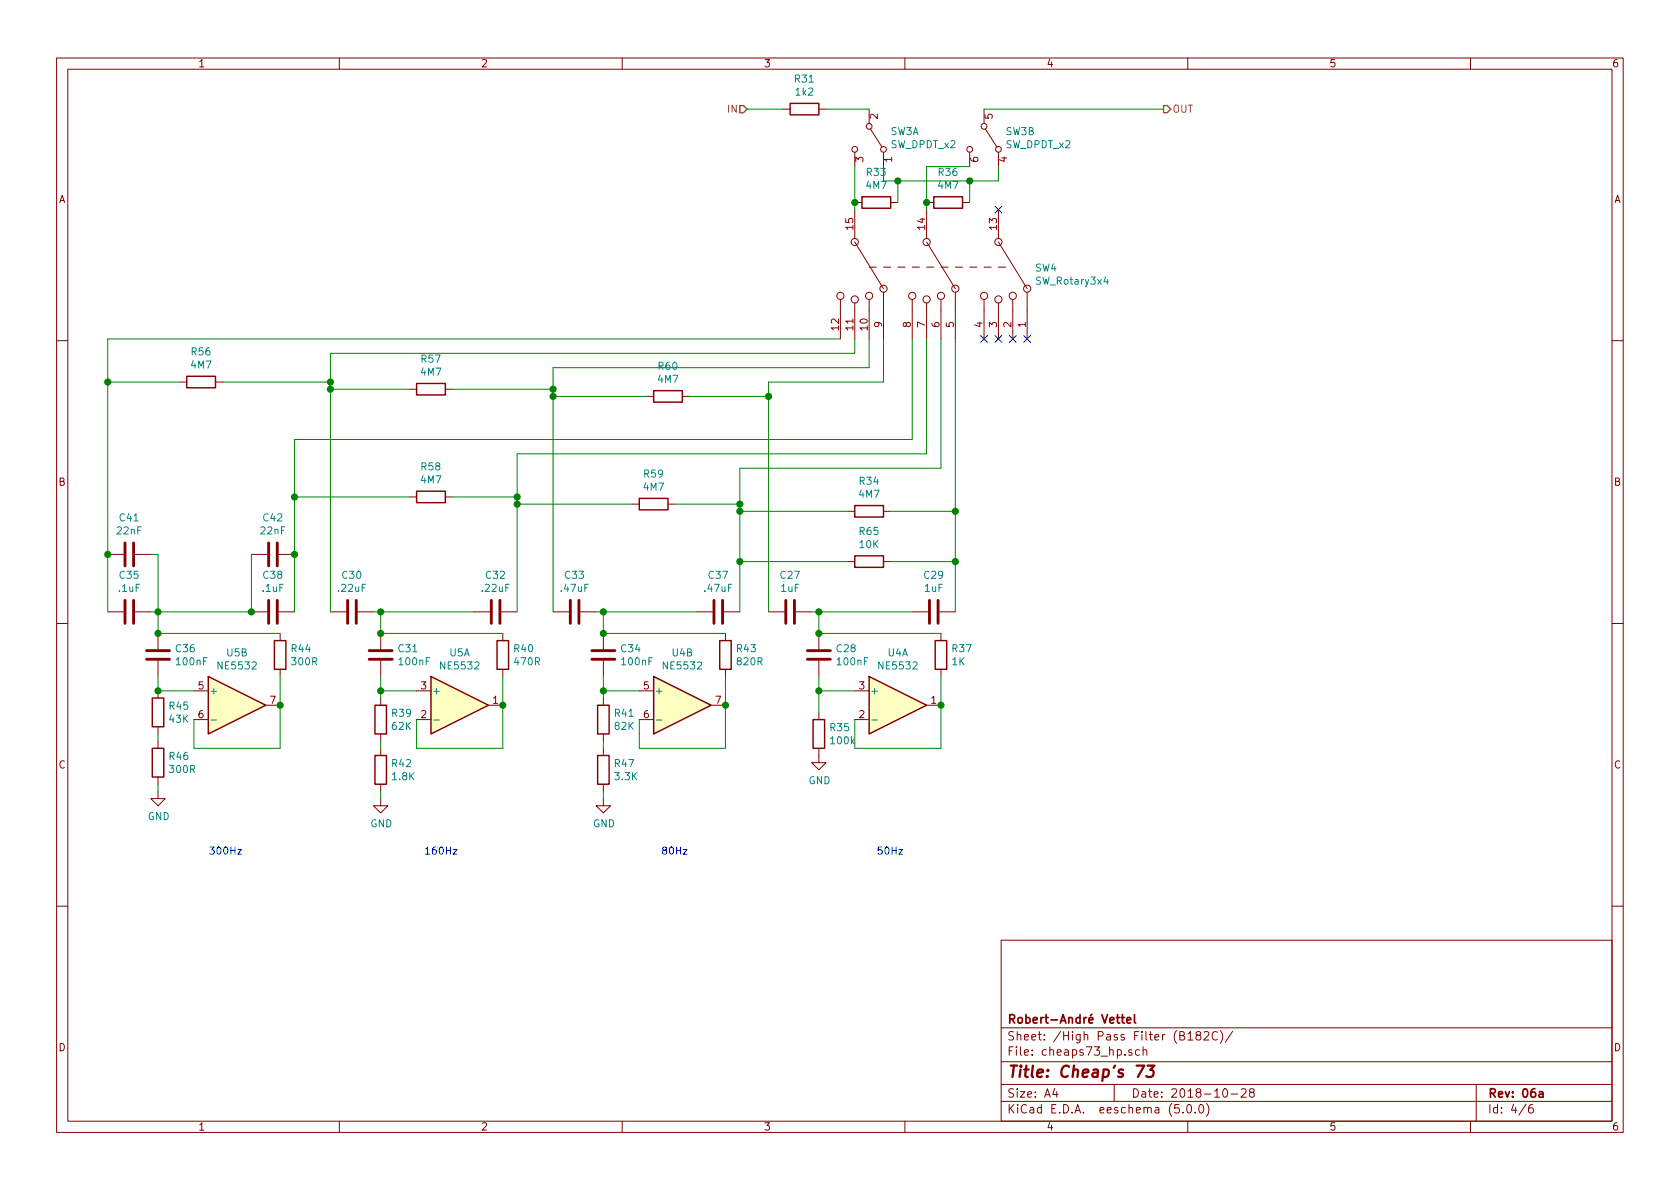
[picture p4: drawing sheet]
<svg xmlns="http://www.w3.org/2000/svg" width="297mm" height="210mm" viewBox="0 0 297 210" stroke-linecap="round" stroke-linejoin="round" font-family="sans-serif">
<g fill="none" stroke="#840000" stroke-width=".18">
<path d="M10 10.3h277v189.9h-277zM12 12.2h273v186.1h-273zM60 10.3v1.9M110 10.3v1.9M138.4 19.3h1.3M144.8 19.3h1.2M153.7 19.3v2.5M160 10.3v1.9M174 19.3v2.5M210 10.3v1.9M260 10.3v1.9M151.1 26.9v2.6"/>
<path d="M151.1 37.1v5.1M151.1 35.8h1.3M153.9 22.9l2.1 3.1M156.2 26.9v2.6M157.5 35.8h1.2M163.8 37.1v5.1M163.8 35.8h1.3M170.2 35.8h1.2M171.4 26.9v2.6M174.2 22.9l2.1 3.1M176.5 26.9v2.6M176.5 37.1v5.1"/>
<path d="M148.6 53v6.9M151.1 53.6v6.3M151.1 42.8l5.1 8.2M153.7 53v6.9M153.7 47.2h1.2M156.2 51.7v8.2M156.2 47.2h1.3M158.7 47.2h1.3M161.3 47.2h1.3M161.3 53v6.9M163.8 42.8l5.1 8.2M163.8 47.2h1.3"/>
<path d="M163.8 53.6v6.3M166.4 53v6.9M166.4 47.2h1.2M168.9 47.2h1.3M168.9 51.7v8.2M171.4 47.2h1.3M174 53v6.9M174 47.2h1.3M176.5 53.6v6.3M176.5 42.8l5.1 8.2M176.5 47.2h1.3M179.1 53v6.9"/>
<path d="M181.6 51.7v8.2M10 60.2h2M31.7 67.6h1.3M38.1 67.6h1.3M72.4 68.8h1.3M78.7 68.8h1.3M114.3 70.1h1.3M120.6 70.1h1.3M285 60.2h2M19 98h2.8M23.9 98h2.8M44.4 98h2.8"/>
<path d="M49.3 98h2.8M72.4 87.9h1.3M78.7 87.9h1.3M111.8 89.1h1.2M118.1 89.1h1.3M149.9 90.4h1.2M149.9 99.3h1.2M156.2 90.4h1.3M156.2 99.3h1.3M10 110.3h2M19 108.2h2.8M23.9 108.2h2.8"/>
<path d="M27.9 112v2.8M27.9 116.8v2.8M44.4 108.2h2.8M49.3 108.2h2.8M49.5 112v1.3M49.5 118.4v1.2M58.4 108.2h2.8M63.2 108.2h2.8M67.3 112v2.8M67.3 116.8v2.8M83.8 108.2h2.8M88.6 108.2h2.8"/>
<path d="M88.9 112v1.3M88.9 118.4v1.2M97.8 108.2h2.8M102.6 108.2h2.8M106.7 112v2.8M106.7 116.8v2.8M123.2 108.2h2.8M128 108.2h2.8M128.3 112v1.3M128.3 118.4v1.2M135.9 108.2h2.8M140.7 108.2h2.8"/>
<path d="M144.8 112v2.8M144.8 116.8v2.8M161.3 108.2h2.8M166.1 108.2h2.8M166.4 112v1.3M166.4 118.4v1.2M285 110.3h2M27.9 139.9v1.3h1.3l-1.3 1.3-1.2-1.3h1.2M27.9 122.2v1.2M27.9 128.5v1.3M27.9 131.1v1.2M27.9 137.4v1.3"/>
<path d="M34.3 127.2h2.5M34.3 122.2h2.5M47 124.7h2.5M67.3 123.4v1.3M67.3 129.8v1.3M67.3 132.3v1.3M67.3 138.7v1.2M73.7 127.2h2.5M73.7 122.2h2.5M86.4 124.7h2.5M106.7 123.4v1.3M106.7 129.8v1.3"/>
<path d="M106.7 132.3v1.3M106.7 138.7v1.2M113 127.2h2.6M113 122.2h2.6M125.7 124.7h2.6M144.8 132.3v2.6h1.2l-1.2 1.2-1.3-1.2h1.3M144.8 126v1.2M151.1 127.2h2.6M151.1 122.2h2.6M163.8 124.7h2.6M67.3 141.2v1.3h1.3l-1.3 1.3-1.3-1.3h1.3M106.7 141.2v1.3h1.2l-1.2 1.3-1.3-1.3h1.3"/>
<path d="M10 160.2h2M177 166.3h108v32h-108zM285 160.2h2M60 198.3v1.9M110 198.3v1.9M160 198.3v1.9M177 194.8h108M177 191.8h108M177 187.8h108M177 181.8h108M186.5 192.5l-.4 1h1M186.8 193v1"/>
<path d="M197 191.8v3M200.1 185.7a.37 .37 0 0 0-.6 .1l.1 .2 .5 .2 .1 .1-.2 .3-.5-.1M201.5 185.7l-.5-.1-.2 .3v.6l.2 .1 .5-.1M202.1 185.7h.1a.37 .37 0 0 1 .6 .1v.8M202.1 185.1v1.5M208.5 195.3h-.8v.7l.2-.1 .5 .1 .1 .2v.5l-.2 .1-.6-.1M209.2 196.7v.1M210 195.5l.3-.2a.94 .94 0 0 1 0 1.5 .82 .82 0 0 1-.3-1.3zM210 198.3v1.9M210 182.8l.5-.4v1.5M210 183.9h.9M211.3 196.7v.1"/>
<path d="M211.8 183.1l-.3-.2v-.2l.3-.3h.2l.3 .3-.1 .2-.6 .2a.48 .48 0 0 0-.1 .7l.3 .1 .4-.1a.48 .48 0 0 0-.2-.7M212.2 195.4l.1-.1a.8 .8 0 0 1 .5 .8 .8 .8 0 0 1-.5 .7 1 1 0 0 1-.1-1.4zM212.9 182.6l.2-.2h.4l.2 .4-.9 1.1h.9M213.3 195.1a1.71 1.71 0 0 1 0 2.3M215.2 182.6a.59 .59 0 0 0-.7 0 .59 .59 0 0 0-.2 .7 .56 .56 0 0 0 .3 .5 .56 .56 0 0 0 .6 0M215.7 182.2a1.71 1.71 0 0 1 0 2.3M216.3 192.7l.4-.2a.94 .94 0 0 1 0 1.5 .79 .79 0 0 1-.4-1.3zM217.7 193.5h1.1M218 182.3l-1.3 2M219.5 192.7l.2-.2h.3l.3 .2v.3v.2l-.9 .8h.9M221.2 193.2l-.3-.3 .1-.2 .2-.2 .4 .1 .2 .2-.1 .2-.6 .2a.48 .48 0 0 0-.1 .7l.2 .1 .5-.1a.48 .48 0 0 0-.1-.7h-.1M260 198.3v1.9"/>
<path d="M261 191.8v6.5M269.8 195.2l-1.2 2M271 195.3a.62 .62 0 0 0-.7 .7v.7l.3 .1 .4-.1 .1-.5-.1-.2-.4-.1-.3 .3"/>
<circle cx="151.1" cy="26.4" r=".51"/>
<circle cx="153.7" cy="22.3" r=".51"/>
<circle cx="156.2" cy="26.4" r=".51"/>
<circle cx="171.5" cy="26.4" r=".51"/>
<circle cx="174" cy="22.3" r=".51"/>
<circle cx="176.5" cy="26.4" r=".51"/>
<circle cx="148.6" cy="52.3" r=".63"/>
<circle cx="151.1" cy="42.8" r=".63"/>
<circle cx="151.1" cy="53" r=".63"/>
<circle cx="153.7" cy="52.3" r=".63"/>
<circle cx="156.2" cy="51" r=".63"/>
<circle cx="161.3" cy="52.3" r=".63"/>
<circle cx="163.8" cy="42.8" r=".63"/>
<circle cx="163.8" cy="53" r=".63"/>
<circle cx="166.4" cy="52.3" r=".63"/>
<circle cx="168.9" cy="51" r=".63"/>
<circle cx="174" cy="52.3" r=".63"/>
<circle cx="176.5" cy="53" r=".63"/>
<circle cx="176.5" cy="42.8" r=".63"/>
<circle cx="179.1" cy="52.3" r=".63"/>
<circle cx="181.6" cy="51" r=".63"/>
</g>
<path d="M198.2 179.9h.6M198.5 179.4v1.3l.3 .2M200.6 179.4v1.3l.2 .2M199.2 180.4l.7-.1v-.3l-.4-.1-.3 .2 .1 .7h.6M272.2 193.1h.5l.1 .9M272.8 193.4l-.5 .1-.2 .2 .2 .3 .5-.1" fill="none" stroke="#840000" stroke-width=".3"/>
<path d="M201 188.4h1.3l-1.1 2M202.9 188.4h1.2l-.7 .8h.3l.2 .2a.82 .82 0 0 1-.2 .9l-.8 .1-.2-.1" fill="none" stroke="#840000" stroke-width=".41"/>
<g fill="none" stroke="#840000" stroke-width=".25">
<path d="M139.7 18.3h5.1v2h-5.1zM152.4 34.8h5.1v2h-5.1zM165.1 34.8h5.1v2h-5.1zM33 66.5h5.1v2.1h-5.1zM73.7 67.8h5v2h-5zM115.6 69.1h5v2h-5zM73.7 86.9h5v2h-5zM113 88.1h5.1v2.1h-5.1zM151.1 89.4h5.1v2h-5.1zM151.1 98.3h5.1v2h-5.1zM36.8 119.6l10.2 5.1-10.2 5.1zM48.5 113.3h2v5.1h-2z"/>
<path d="M76.2 119.6l10.2 5.1-10.2 5.1zM87.9 113.3h2v5.1h-2zM115.6 119.6l10.1 5.1-10.1 5.1zM127.3 113.3h2v5.1h-2zM153.7 119.6l10.1 5.1-10.1 5.1zM165.4 113.3h2v5.1h-2zM26.9 123.4h2.1v5.1h-2.1zM26.9 132.3h2.1v5.1h-2.1zM66.3 124.7h2v5.1h-2zM66.3 133.6h2v5.1h-2zM105.7 124.7h2v5.1h-2zM105.7 133.6h2v5.1h-2z"/>
<path d="M143.8 127.2h2v5.1h-2z"/>
</g>
<g fill="none" stroke="#840000" stroke-width=".51">
<path d="M22.1 96v4.1M23.6 96v4.1M47.5 96v4.1M49 96v4.1M22.1 106.2v4M23.6 106.2v4M25.9 116.6h4.1M25.9 115.1h4.1M47.5 106.2v4M49 106.2v4M61.5 106.2v4M63 106.2v4"/>
<path d="M65.3 116.6h4M65.3 115.1h4M86.9 106.2v4M88.4 106.2v4M100.8 106.2v4M102.4 106.2v4M104.6 116.6h4.1M104.6 115.1h4.1M126.2 106.2v4M127.8 106.2v4M138.9 106.2v4M140.5 106.2v4"/>
<path d="M142.7 116.6h4.1M142.7 115.1h4.1M164.3 106.2v4M165.9 106.2v4"/>
</g>
<g fill="none" stroke="#008400" stroke-width=".18">
<path d="M132.1 19.3h6.3M146 19.3h7.7M174 19.3h31.7M151.1 29.5v7.6M156.2 29.5v2.5h20.3v-2.5M158.7 32v3.8M171.4 29.5h-7.6v7.6M171.4 32v3.8M148.6 59.9h-129.6v48.3M151.1 59.9v2.6h-92.7v45.7M153.7 59.9v5.1h-55.9v43.2M156.2 59.9v7.7h-20.3v40.6"/>
<path d="M161.3 59.9v17.8h-109.2v30.5M163.8 59.9v20.4h-72.4v27.9M166.4 59.9v22.9h-35.6v25.4M168.9 59.9v48.3M19 67.6h12.7M39.4 67.6h19M58.4 68.8h14M80 68.8h17.8M97.8 70.1h16.5M121.9 70.1h14M26.7 98h1.2v14h21.6M44.4 98v10.2h-17.7"/>
<path d="M52.1 87.9h20.3M80 87.9h11.4M91.4 89.1h20.4M119.4 89.1h11.4M130.8 90.4h19.1M130.8 99.3h19.1M157.5 90.4h11.4M157.5 99.3h11.4M27.9 119.6v2.6h6.4M49.5 119.6v12.7h-15.2v-5.1M66 108.2h17.8M67.3 108.2v3.8h21.6"/>
<path d="M67.3 119.6v3.8M88.9 119.6v12.7h-15.2v-5.1M105.4 108.2h17.8M106.7 108.2v3.8h21.6M106.7 119.6v3.8M128.3 119.6v12.7h-15.3v-5.1M143.5 108.2h17.8M144.8 108.2v3.8h21.6M144.8 119.6v6.4M166.4 119.6v12.7h-15.3v-5.1M27.9 129.8v1.3M27.9 138.7v1.2"/>
<path d="M67.3 122.2h6.4M67.3 131.1v1.2M67.3 139.9v1.3M106.7 122.2h6.3M106.7 131.1v1.2M106.7 139.9v1.3M144.8 122.2h6.3"/>
</g>
<g fill="#008400" stroke="#008400" stroke-width=".25">
<circle cx="144.8" cy="122.2" r=".51"/>
<circle cx="144.8" cy="112" r=".51"/>
<circle cx="144.8" cy="108.2" r=".51"/>
<circle cx="166.4" cy="124.7" r=".51"/>
<circle cx="158.8" cy="32" r=".51"/>
<circle cx="171.5" cy="32" r=".51"/>
<circle cx="106.7" cy="112" r=".51"/>
<circle cx="106.7" cy="108.2" r=".51"/>
<circle cx="128.3" cy="124.7" r=".51"/>
<circle cx="67.3" cy="112" r=".51"/>
<circle cx="67.3" cy="108.2" r=".51"/>
<circle cx="88.9" cy="124.7" r=".51"/>
<circle cx="27.9" cy="112" r=".51"/>
<circle cx="27.9" cy="108.2" r=".51"/>
<circle cx="49.5" cy="124.7" r=".51"/>
<circle cx="106.7" cy="122.2" r=".51"/>
<circle cx="67.3" cy="122.2" r=".51"/>
<circle cx="27.9" cy="122.2" r=".51"/>
<circle cx="19" cy="98" r=".51"/>
<circle cx="52.1" cy="98" r=".51"/>
<circle cx="44.5" cy="108.2" r=".51"/>
<circle cx="19" cy="67.6" r=".51"/>
<circle cx="58.4" cy="67.6" r=".51"/>
<circle cx="58.4" cy="68.8" r=".51"/>
<circle cx="97.8" cy="68.8" r=".51"/>
<circle cx="97.8" cy="70.1" r=".51"/>
<circle cx="135.9" cy="70.1" r=".51"/>
<circle cx="91.4" cy="89.1" r=".51"/>
<circle cx="130.8" cy="89.1" r=".51"/>
<circle cx="130.8" cy="90.4" r=".51"/>
<circle cx="168.9" cy="90.4" r=".51"/>
<circle cx="91.4" cy="87.9" r=".51"/>
<circle cx="52.1" cy="87.9" r=".51"/>
<circle cx="163.8" cy="35.8" r=".51"/>
<circle cx="151.1" cy="35.8" r=".51"/>
<circle cx="168.9" cy="99.3" r=".51"/>
<circle cx="130.8" cy="99.3" r=".51"/>
</g>
<path d="M175.9 36.5l1.2 1.2M177.1 36.5l-1.2 1.2M173.4 59.3l1.2 1.2M174.6 59.3l-1.2 1.2M175.9 59.3l1.2 1.2M177.1 59.3l-1.2 1.2M178.5 59.3l1.2 1.2M179.7 59.3l-1.2 1.2M181 59.3l1.2 1.2M182.2 59.3l-1.2 1.2" fill="none" stroke="#000084" stroke-width=".18"/>
<path d="M195.5 48.9l-.3 .9h.8M37.3 127.3h1M76.7 127.3h1M116.1 127.3h.9M154.2 127.3h.9" fill="none" stroke="#008484" stroke-width=".18"/>
<g fill="#ffffc2" stroke="#ffffc2" stroke-width=".18">
<path d="M153.7 119.6l10.1 5.1-10.1 5.1z"/>
<path d="M115.6 119.6l10.1 5.1-10.1 5.1z"/>
<path d="M76.2 119.6l10.2 5.1-10.2 5.1z"/>
<path d="M36.8 119.6l10.2 5.1-10.2 5.1z"/>
</g>
<path d="M130.8 18.7h.6l.7 .6-.7 .6h-.6zM205.7 18.7h.7l.6 .6-.6 .6h-.7z" fill="none" stroke="#848400" stroke-width=".25"/>
<path d="M42 150.2h.7l-.7 .8h.7M80.1 150.2h.7l-.7 .8h.7" fill="none" stroke="#0000c2" stroke-width=".18"/>
<text font-size="2.8" fill="#840000" x="178" y="190.5">Title: Cheap's 73</text>
<g font-size="2.1" fill="#840000">
<text x="178" y="184">Sheet: /High Pass Filter (B182C)/</text>
<text x="178" y="181">Robert-André Vettel</text>
<text x="178" y="186.7">File: cheaps73_hp.sch</text>
<text x="178" y="196.9">KiCad E.D.A. eeschema (5.0.0)</text>
<text x="178" y="194.1">Size: A4</text>
<text x="200" y="194.1">Date: 2018-10-28</text>
<text x="263" y="194.1">Rev: 06a</text>
<text x="263" y="196.9">Id: 4/6</text>
</g>
<g font-size="1.8" fill="#840000">
<text x="35" y="11.9">1</text>
<text x="85" y="11.9">2</text>
<text x="135" y="11.9">3</text>
<text x="185" y="11.9">4</text>
<text x="235" y="11.9">5</text>
<text x="285" y="11.9">6</text>
<text x="155.2" y="21.1" transform="rotate(-90 155.2 21.1)">2</text>
<text x="175.5" y="21.1" transform="rotate(-90 175.5 21.1)">5</text>
<text x="152.7" y="28.7" transform="rotate(-90 152.7 28.7)">3</text>
<text x="157.7" y="28.7" transform="rotate(-90 157.7 28.7)">1</text>
<text x="173" y="28.7" transform="rotate(-90 173 28.7)">6</text>
<text x="178.1" y="28.7" transform="rotate(-90 178.1 28.7)">4</text>
<text x="10.4" y="35.9">A</text>
<text x="285.4" y="35.9">A</text>
<text x="150.9" y="40.6" transform="rotate(-90 150.9 40.6)">15</text>
<text x="163.6" y="40.6" transform="rotate(-90 163.6 40.6)">14</text>
<text x="176.3" y="40.6" transform="rotate(-90 176.3 40.6)">13</text>
<text x="148.3" y="58.4" transform="rotate(-90 148.3 58.4)">12</text>
<text x="150.9" y="58.4" transform="rotate(-90 150.9 58.4)">11</text>
<text x="153.4" y="58.4" transform="rotate(-90 153.4 58.4)">10</text>
<text x="156" y="57.9" transform="rotate(-90 156 57.9)">9</text>
<text x="161" y="57.9" transform="rotate(-90 161 57.9)">8</text>
<text x="163.6" y="57.9" transform="rotate(-90 163.6 57.9)">7</text>
<text x="166.1" y="57.9" transform="rotate(-90 166.1 57.9)">6</text>
<text x="168.7" y="57.9" transform="rotate(-90 168.7 57.9)">5</text>
<text x="173.7" y="57.9" transform="rotate(-90 173.7 57.9)">4</text>
<text x="176.3" y="57.9" transform="rotate(-90 176.3 57.9)">3</text>
<text x="178.8" y="57.9" transform="rotate(-90 178.8 57.9)">2</text>
<text x="181.4" y="57.9" transform="rotate(-90 181.4 57.9)">1</text>
<text x="10.4" y="85.9">B</text>
<text x="285.4" y="85.9">B</text>
<text x="35.1" y="121.9">5</text>
<text x="47.8" y="124.5">7</text>
<text x="74.4" y="121.9">3</text>
<text x="87.1" y="124.5">1</text>
<text x="113.8" y="121.9">5</text>
<text x="126.5" y="124.5">7</text>
<text x="151.9" y="121.9">3</text>
<text x="164.6" y="124.5">1</text>
<text x="35.1" y="127">6</text>
<text x="74.4" y="127">2</text>
<text x="113.8" y="127">6</text>
<text x="151.9" y="127">2</text>
<text x="10.4" y="135.9">C</text>
<text x="285.4" y="135.9">C</text>
<text x="10.4" y="185.9">D</text>
<text x="285.4" y="185.9">D</text>
<text x="35" y="199.9">1</text>
<text x="85" y="199.9">2</text>
<text x="135" y="199.9">3</text>
<text x="185" y="199.9">4</text>
<text x="235" y="199.9">5</text>
<text x="285" y="199.9">6</text>
</g>
<g font-size="1.8" fill="#008484">
<text x="140.6" y="14.6">R31</text>
<text x="140.8" y="16.9">1k2</text>
<text x="157.4" y="23.9">SW3A</text>
<text x="177.9" y="23.9">SW3B</text>
<text x="157.5" y="26.2">SW_DPDT_x2</text>
<text x="177.8" y="26.2">SW_DPDT_x2</text>
<text x="153.2" y="33.4">4M7</text>
<text x="153.3" y="31.1">R33</text>
<text x="165.9" y="33.4">4M7</text>
<text x="166" y="31.1">R36</text>
<text x="183.1" y="48">SW4</text>
<text x="183.4" y="50.3">SW_Rotary3x4</text>
<text x="33.9" y="65.2">4M7</text>
<text x="33.9" y="62.9">R56</text>
<text x="74.5" y="64.1">R57</text>
<text x="116.5" y="65.4">R60</text>
<text x="74.5" y="66.4">4M7</text>
<text x="116.4" y="67.7">4M7</text>
<text x="74.5" y="83.2">R58</text>
<text x="74.5" y="85.5">4M7</text>
<text x="113.9" y="86.8">4M7</text>
<text x="113.9" y="84.4">R59</text>
<text x="152" y="88">4M7</text>
<text x="152" y="85.7">R34</text>
<text x="20.8" y="94.5">22nF</text>
<text x="21.2" y="92.2">C41</text>
<text x="46.2" y="94.5">22nF</text>
<text x="46.6" y="92.2">C42</text>
<text x="152" y="94.6">R65</text>
<text x="152" y="96.9">10K</text>
<text x="21.1" y="104.7">.1uF</text>
<text x="21.2" y="102.4">C35</text>
<text x="46.5" y="104.7">.1uF</text>
<text x="46.6" y="102.4">C38</text>
<text x="59.9" y="104.7">.22uF</text>
<text x="60.6" y="102.4">C30</text>
<text x="85.3" y="104.7">.22uF</text>
<text x="86" y="102.4">C32</text>
<text x="99.3" y="104.7">.47uF</text>
<text x="99.9" y="102.4">C33</text>
<text x="124.7" y="104.7">.47uF</text>
<text x="125.3" y="102.4">C37</text>
<text x="138" y="102.4">C27</text>
<text x="138.1" y="104.7">1uF</text>
<text x="163.4" y="102.4">C29</text>
<text x="163.5" y="104.7">1uF</text>
<text x="31.1" y="115.3">C36</text>
<text x="31.3" y="117.6">100nF</text>
<text x="38.7" y="118.4">NE5532</text>
<text x="40.2" y="116.1">U5B</text>
<text x="51.6" y="115.3">R44</text>
<text x="51.7" y="117.6">300R</text>
<text x="70.5" y="115.3">C31</text>
<text x="70.7" y="117.6">100nF</text>
<text x="78.1" y="118.4">NE5532</text>
<text x="79.5" y="116.1">U5A</text>
<text x="91" y="115.3">R40</text>
<text x="91.1" y="117.6">470R</text>
<text x="109.9" y="115.3">C34</text>
<text x="110.1" y="117.6">100nF</text>
<text x="117.4" y="118.4">NE5532</text>
<text x="118.9" y="116.1">U4B</text>
<text x="130.3" y="115.3">R43</text>
<text x="130.5" y="117.6">820R</text>
<text x="148" y="115.3">C28</text>
<text x="148.2" y="117.6">100nF</text>
<text x="155.5" y="118.4">NE5532</text>
<text x="157" y="116.1">U4A</text>
<text x="168.4" y="117.6">1K</text>
<text x="168.4" y="115.3">R37</text>
<text x="30" y="125.5">R45</text>
<text x="37" y="122.8">+</text>
<text x="76.3" y="122.8">+</text>
<text x="115.7" y="122.8">+</text>
<text x="153.8" y="122.8">+</text>
<text x="30" y="127.8">43K</text>
<text x="69.4" y="126.8">R39</text>
<text x="69.4" y="129.1">62K</text>
<text x="108.7" y="126.8">R41</text>
<text x="108.7" y="129.1">82K</text>
<text x="146.8" y="129.3">R35</text>
<text x="147" y="131.6">100k</text>
<text x="30" y="134.4">R46</text>
<text x="30.1" y="136.7">300R</text>
<text x="69.4" y="135.7">R42</text>
<text x="69.4" y="138">1.8K</text>
<text x="108.7" y="135.7">R47</text>
<text x="108.8" y="138">3.3K</text>
<text x="143" y="138.7">GND</text>
<text x="26.1" y="145">GND</text>
<text x="65.5" y="146.3">GND</text>
<text x="104.9" y="146.3">GND</text>
</g>
<g font-size="1.8" fill="#848400">
<text x="128.8" y="19.9">IN</text>
<text x="207.3" y="19.9">OUT</text>
</g>
<g font-size="1.8" fill="#0000c2">
<text x="36.8" y="151.1">300Hz</text>
<text x="74.9" y="151.1">160Hz</text>
<text x="116.8" y="151.1">80Hz</text>
<text x="154.9" y="151.1">50Hz</text>
</g>
</svg>
